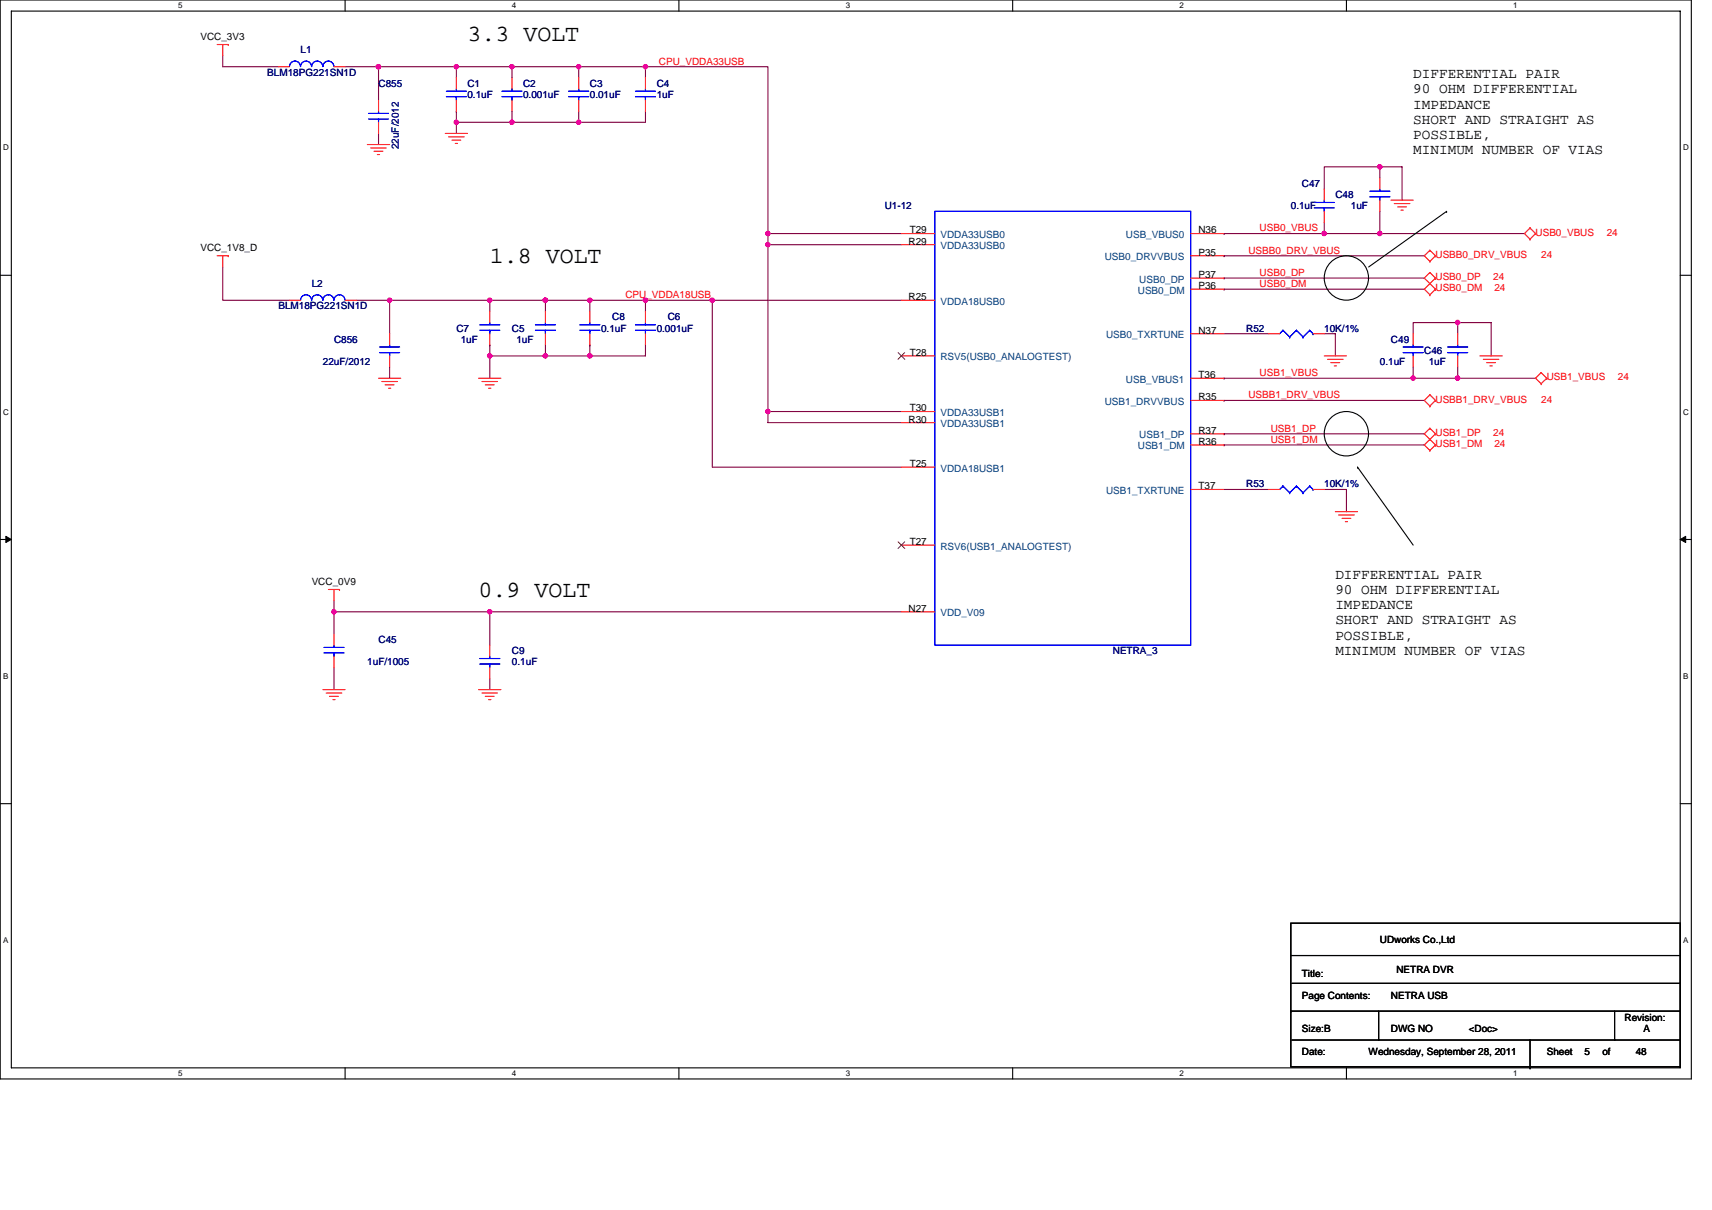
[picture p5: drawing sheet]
<svg xmlns="http://www.w3.org/2000/svg" width="297mm" height="210mm" viewBox="0 0 297 210" stroke-linecap="round" stroke-linejoin="round" font-family="sans-serif">
<path d="M0 0h293.5v187.2h-293.5zM2 1.9h289.5v183.4h-289.5z" fill="none" stroke="#000" stroke-width=".19"/>
<g fill="#fff">
<path d="M30.9 .2h.8v1.6h-.8z"/>
<path d="M30.9 185.5h.8v1.6h-.8z"/>
</g>
<path d="M59.9 0v1.9M59.9 185.3v1.9" fill="none" stroke="#000" stroke-width=".19"/>
<g fill="#fff">
<path d="M88.8 .2h.8v1.6h-.8z"/>
<path d="M88.8 185.5h.8v1.6h-.8z"/>
</g>
<path d="M117.8 0v1.9M117.8 185.3v1.9" fill="none" stroke="#000" stroke-width=".19"/>
<g fill="#fff">
<path d="M146.7 .2h.8v1.6h-.8z"/>
<path d="M146.7 185.5h.8v1.6h-.8z"/>
</g>
<path d="M175.7 0v1.9M175.7 185.3v1.9" fill="none" stroke="#000" stroke-width=".19"/>
<g fill="#fff">
<path d="M204.7 .2h.7v1.6h-.7z"/>
<path d="M204.7 185.5h.7v1.6h-.7z"/>
</g>
<path d="M233.6 0v1.9M233.6 185.3v1.9" fill="none" stroke="#000" stroke-width=".19"/>
<g fill="#fff">
<path d="M262.6 .2h.7v1.6h-.7z"/>
<path d="M262.6 185.5h.7v1.6h-.7z"/>
<path d="M.5 24.8h1v1.6h-1z"/>
<path d="M292 24.8h1v1.6h-1z"/>
<path d="M.5 70.7h1v1.5h-1z"/>
<path d="M292 70.7h1v1.5h-1z"/>
</g>
<path d="M0 47.8h2M291.5 47.8h2" fill="none" stroke="#000" stroke-width=".19"/>
<g fill="#fff">
<path d="M.5 116.5h.9v1.6h-.9z"/>
<path d="M292 116.5h.9v1.6h-.9z"/>
</g>
<path d="M0 93.6h2M291.5 93.6h2" fill="none" stroke="#000" stroke-width=".19"/>
<path d="M1 93.1l1 .5-1 .5zM291.5 93.6l1-.5v1z" fill="#000" stroke="#000" stroke-width=".17"/>
<g fill="#fff">
<path d="M.5 162.4h.9v1.5h-.9z"/>
<path d="M292 162.4h.9v1.5h-.9z"/>
</g>
<g fill="none" stroke="#000" stroke-width=".19">
<path d="M251 36.7h.1M251 36.7l-13.5 9.6M235.5 81.1h.1M235.5 81.1l9.7 13.5M0 139.5h2M291.5 139.5h2M224 160.2h67.5v24.9h-67.5zM224 165.8h67.5M224 175.5h.1M224 175.5h67.5M224.2 170.6h67.3M239.2 175.5v5"/>
<path d="M280.1 175.5v5M224.2 180.5h67.3M265.5 185.3h.1M265.5 180.5v4.8"/>
<circle cx="233.6" cy="48.2" r="3.8"/>
<circle cx="233.6" cy="75.3" r="3.8"/>
</g>
<g fill="none" stroke="#800040" stroke-width=".19">
<path d="M38.6 9.7v1.9h9.7M59.9 11.6h19.3M65.7 11.6h.1M65.7 11.6v5.8M79.2 11.6v1.9M79.2 11.6h9.6v1.9M79.2 19.3h.1M79.2 11.6h.1M79.2 19.3v1.9M88.8 11.6h11.6v1.9M88.8 11.6h.1M88.8 19.3v1.9"/>
<path d="M100.4 11.6h11.6v1.9M100.4 11.6h.1M100.4 19.3v1.9M112 19.3v1.9h-23.2M112 11.6h21.2v28.9M112 11.6h.1M65.7 23.2v1.9M79.2 21.2h9.6M79.2 21.2v2M88.8 21.2h.1M100.4 21.2h.1M229.8 38.6v1.9h-17.4"/>
<path d="M239.4 29h3.9v5.7M239.4 29v1.9M239.4 36.7v3.8h-9.6M239.4 29h-9.6v3.8M239.4 29h.1M38.6 46.3v5.8h11.6M61.8 52.1h5.8M67.6 52.1h17.4M67.6 52.1h.1M67.6 52.1v5.8M85 52.1v1.9M85 52.1h.1"/>
<path d="M85 59.8v2h9.6M85 59.8h.1M85 52.1h27M94.6 52.1h.1M94.6 59.8v2M94.6 52.1v1.9M102.3 52.1v1.9M102.3 52.1h.1M102.3 59.8h.1M102.3 59.8v2M112 52.1v1.9M112 52.1h11.6"/>
<path d="M112 59.8v2h-9.7M123.6 52.1h.1M123.6 52.1v29h32.8M123.6 52.1h32.8M133.2 40.5h.1M133.2 40.5v2M133.2 42.5h.1M133.2 42.5v28.9M133.2 40.5h23.2M133.2 42.5h23.2M212.4 50.2h.1M212.4 48.3h.1"/>
<path d="M212.4 44.4h.1M212.4 57.9h7.7M212.4 40.5h.1M212.4 50.2h34.7M212.4 48.3h34.7M212.4 44.4h34.7M229.8 57.9h1.9v3.9M229.8 40.5h.1M239.4 40.5h.1M239.4 40.5h25.1M252.9 56h5.8v5.8M252.9 56v1.9"/>
<path d="M252.9 56h.1M252.9 56h-7.7v1.9M67.6 63.7v1.9M85 61.8v3.8M94.6 61.8h.1M94.6 61.8h7.7M133.2 71.4h.1M133.2 71.4v1.9h23.2M133.2 71.4h23.2M212.4 69.5h.1M212.4 77.2h.1M212.4 75.3h.1"/>
<path d="M212.4 65.6h.1M212.4 69.5h34.7M212.4 77.2h34.7M212.4 75.3h34.7M245.2 65.6h.1M245.2 63.7v1.9h-32.8M245.2 65.6h21.2M252.9 65.6h.1M252.9 63.7v1.9M212.4 84.9h7.7M229.8 84.9h3.8v3.9M58 104.2v2"/>
<path d="M58 115.8v3.9M58 106.2v3.8M58 106.2h98.4M58 106.2h.1M85 106.2v5.8M85 117.8v1.9"/>
</g>
<g fill="#f0f" stroke="#f0f" stroke-width=".19">
<circle cx="85" cy="52.1" r=".38"/>
<circle cx="112" cy="52.1" r=".38"/>
<circle cx="102.3" cy="52.1" r=".38"/>
<circle cx="88.8" cy="11.6" r=".38"/>
<circle cx="100.4" cy="11.6" r=".38"/>
<circle cx="239.4" cy="40.5" r=".38"/>
<circle cx="79.2" cy="21.2" r=".38"/>
<circle cx="88.8" cy="21.2" r=".38"/>
<circle cx="100.4" cy="21.2" r=".38"/>
<circle cx="252.9" cy="65.6" r=".38"/>
<circle cx="133.2" cy="40.5" r=".38"/>
<circle cx="112" cy="11.6" r=".38"/>
<circle cx="133.2" cy="42.4" r=".38"/>
<circle cx="94.6" cy="52.1" r=".38"/>
<circle cx="123.6" cy="52.1" r=".38"/>
<circle cx="133.2" cy="71.4" r=".38"/>
<circle cx="94.6" cy="61.8" r=".38"/>
<circle cx="85" cy="61.8" r=".38"/>
<circle cx="102.3" cy="61.8" r=".38"/>
<circle cx="65.7" cy="11.6" r=".38"/>
<circle cx="229.7" cy="40.5" r=".38"/>
<circle cx="252.9" cy="56" r=".38"/>
<circle cx="245.2" cy="65.6" r=".38"/>
<circle cx="79.2" cy="11.6" r=".38"/>
<circle cx="67.6" cy="52.1" r=".38"/>
<circle cx="85" cy="106.2" r=".38"/>
<circle cx="57.9" cy="106.2" r=".38"/>
<circle cx="239.4" cy="28.9" r=".38"/>
</g>
<g fill="none" stroke="#f00" stroke-width=".19">
<path d="M37.7 7.7h1.9M38.6 7.7v2M39.6 7.7h.1M48.3 11.6h1.9M58 11.6h1.9M65.7 17.4v1.9M79.2 13.5v1.9M79.2 17.4v1.9M88.8 13.5v1.9M88.8 17.4v1.9M100.4 13.5v1.9M100.4 17.4v1.9"/>
<path d="M112 13.5v1.9M112 17.4v1.9M63.7 25.1h3.9M64.3 25.7h2.7M64.9 26.2h1.5M65.5 26.8h.4M65.7 21.2v2M77.3 23.2h3.8M77.8 23.7h2.7M78.4 24.3h1.5M79 24.9h.4M229.8 32.8v1.9"/>
<path d="M229.8 36.7v1.9M239.4 30.9v1.9M239.4 34.7v2M241.3 34.7h3.9M241.9 35.3h2.7M242.5 35.9h1.5M243.1 36.5h.4M265.5 39.6h.1M265.5 39.6l-1 .9 1 1M265.5 39.6l.9 .9M37.7 44.4h1.9M38.6 44.4v1.9"/>
<path d="M39.6 44.4h.1M50.2 52.1h2M59.9 52.1h1.9M67.6 57.9v1.9M85 54v2M85 57.9v1.9M94.6 54v2M94.6 57.9v1.9M102.3 54v2M102.3 57.9v1.9M112 54v2M112 57.9v1.9"/>
<path d="M156.4 52.1h5.8M156.4 40.5h5.8M156.4 42.5h5.8M206.6 44.4h5.8M206.6 57.9h5.8M206.6 40.5h5.8M206.6 50.2h5.8M206.6 48.3h5.8M220.1 57.9h1.9M227.8 57.9h2M245.2 57.9v1.9M248.1 45.4h.1"/>
<path d="M248.1 43.4h.1M248.1 51.2h.1M248.1 49.2h.1M248.1 47.3h.1M248.1 43.4l-1 1 1 1M248.1 43.4l1 1M248.1 49.2l-1 1 1 1M248.1 49.2l1 1M248.1 47.3l-1 1 1 .9M248.1 47.3l1 1M249.1 44.4h.1M249.1 50.2h.1"/>
<path d="M249.1 48.3h.1M249.1 44.4l-1 1M249.1 50.2l-1 1M249.1 48.3l-1 .9M252.9 57.9v1.9M265.5 41.5h.1M266.4 40.5h.1M266.4 40.5l-.9 1M65.7 65.6h3.8M66.2 66.2h2.8M66.8 66.8h1.6M67.4 67.4h.4"/>
<path d="M67.6 61.8v1.9M83 65.6h3.9M83.6 66.2h2.7M84.2 66.8h1.5M84.8 67.4h.4M156.4 61.8h5.8M156.4 71.4h5.8M156.4 73.3h5.8M206.6 65.6h5.8M206.6 77.2h5.8M206.6 75.3h5.8M206.6 69.5h5.8"/>
<path d="M229.8 61.8h3.8M230.3 62.4h2.7M230.9 62.9h1.5M231.5 63.5h.4M245.2 61.8v1.9M248.1 70.5h.1M248.1 68.5h.1M248.1 78.2h.1M248.1 76.2h.1M248.1 74.3h.1M248.1 68.5l-1 1 1 1M248.1 68.5l1 1"/>
<path d="M248.1 76.2l-1 1 1 1M248.1 76.2l1 1M248.1 74.3l-1 1 1 .9M248.1 74.3l1 1M249.1 69.5h.1M249.1 77.2h.1M249.1 75.3h.1M249.1 69.5l-1 1M249.1 77.2l-1 1M249.1 75.3l-1 .9M252.9 61.8v1.9M256.8 61.8h3.8"/>
<path d="M257.4 62.4h2.7M257.9 62.9h1.6M258.5 63.5h.4M267.4 66.6h.1M267.4 64.7h.1M267.4 64.7l-1 .9 1 1M267.4 64.7l1 .9M268.4 65.6h.1M268.4 65.6l-1 1M156.4 94.6h5.8M156.4 81.1h5.8M206.6 84.9h5.8"/>
<path d="M220.1 84.9h1.9M227.8 84.9h2M231.7 88.8h3.8M232.3 89.4h2.7M232.9 90h1.5M233.4 90.5h.4M56 119.7h3.9M57 102.3h1.9M58 102.3v1.9M58 110v2M58 113.9v1.9M58.9 102.3h.1"/>
<path d="M83 119.7h3.9M85 112v1.9M85 115.8v2M156.4 106.2h5.8M56.6 120.3h2.7M57.2 120.8h1.5M57.8 121.4h.3M83.6 120.3h2.7M84.2 120.8h1.5M84.8 121.4h.4"/>
</g>
<g fill="none" stroke="#00f" stroke-width=".19">
<path d="M50.2 11.6a.95 .95 0 0 1 1-1 .95 .95 0 0 1 .9 1 .96 .96 0 0 1 1-1 .96 .96 0 0 1 1 1M54.1 11.6a.96 .96 0 0 1 .9-1 .96 .96 0 0 1 1 1M56 11.6a.95 .95 0 0 1 1-1 .95 .95 0 0 1 .9 1M63.9 19.7h3.5M65.7 19.3v.4M77.4 16.8h3.5M77.4 15.8h3.5M79.2 15.4v.4M79.2 16.8h.1M79.2 16.8v.6M87.1 16.8h3.5M87.1 15.8h3.5"/>
<path d="M88.8 15.4v.4M88.8 16.8h.1M88.8 16.8v.6M98.7 16.8h3.4M98.7 15.8h3.4M100.4 15.4v.4M100.4 16.8h.1M100.4 16.8v.6M110.3 16.8h3.4M110.3 15.8h3.4M112 15.4v.4M112 16.8h.1"/>
<path d="M112 16.8v.6M63.9 20.7h3.5M65.7 20.7h.1M65.7 20.7v.5M162.2 36.7h44.4v75.3h-44.4zM228 36.1h3.5M228 35.1h3.5M229.8 34.7v.4M229.8 36.1h.1M229.8 36.1v.6M237.7 34.2h3.4M237.7 33.2h3.4"/>
<path d="M239.4 32.8v.4M239.4 34.2h.1M239.4 34.2v.5M52.2 52.1a.95 .95 0 0 1 .9-.9 .95 .95 0 0 1 1 .9M54.1 52.1a.96 .96 0 0 1 .9-.9 .96 .96 0 0 1 1 .9M56 52.1a.95 .95 0 0 1 1-.9 .95 .95 0 0 1 .9 .9 .96 .96 0 0 1 1-.9 .96 .96 0 0 1 1 .9M67.6 59.8v.4M83.2 57.3h3.5M83.2 56.4h3.5M85 56v.4M85 57.3h.1M85 57.3v.6"/>
<path d="M92.9 57.3h3.5M92.9 56.4h3.5M94.6 56v.4M94.6 57.3h.1M94.6 57.3v.6M100.6 57.3h3.5M100.6 56.4h3.5M102.3 56v.4M102.3 57.3h.1M102.3 57.3v.6M110.3 57.3h3.4M110.3 56.4h3.4"/>
<path d="M112 56v.4M112 57.3h.1M112 57.3v.6M222.6 57.3h.1M222.6 57.3l-.6 .6M222.6 57.3l1.2 1.2M223.8 58.5h.1M224.9 57.3h.1M224.9 57.3l-1.1 1.2M224.9 57.3l1.2 1.2M226.1 58.5h.1M227.2 57.3h.1"/>
<path d="M227.2 57.3l-1.1 1.2M227.2 57.3l.6 .6M227.8 57.9h.1M245.2 59.8v.4M252.9 59.8v.4M65.9 61.2h3.4M65.9 60.2h3.4M67.6 61.2h.1M67.6 61.2v.6M243.5 61.2h3.4M243.5 60.2h3.4M245.2 61.2h.1"/>
<path d="M245.2 61.2v.6M251.2 61.2h3.5M251.2 60.2h3.5M252.9 61.2h.1M252.9 61.2v.6M222.6 84.3h.1M222.6 84.3l-.6 .6M222.6 84.3l1.2 1.2M223.8 85.5h.1M224.9 84.3h.1M224.9 84.3l-1.1 1.2M224.9 84.3l1.2 1.2"/>
<path d="M226.1 85.5h.1M227.2 84.3h.1M227.2 84.3l-1.1 1.2M227.2 84.3l.6 .6M227.8 84.9h.1M56.2 113.3h3.5M56.2 112.4h3.5M58 112v.4M58 113.3h.1M58 113.3v.6M83.2 115.2h3.5M83.2 114.3h3.5"/>
<path d="M85 113.9v.4M85 115.2h.1M85 115.2v.6"/>
</g>
<path d="M155.8 61.2l1.2 1.2M157 61.2l-1.2 1.2M155.8 94l1.2 1.2M157 94l-1.2 1.2" fill="none" stroke="#804000" stroke-width=".17"/>
<g font-size="4">
<text x="81.1" y="7.1">3.3 VOLT</text>
<text x="85" y="45.7">1.8 VOLT</text>
<text x="83" y="103.6">0.9 VOLT</text>
</g>
<g font-size="2.5">
<text x="245.2" y="13.5">DIFFERENTIAL PAIR</text>
<text x="245.2" y="16.2">90 OHM DIFFERENTIAL</text>
<text x="245.2" y="18.8">IMPEDANCE</text>
<text x="245.2" y="21.5">SHORT AND STRAIGHT AS</text>
<text x="245.2" y="24.1">POSSIBLE,</text>
<text x="245.2" y="26.8">MINIMUM NUMBER OF VIAS</text>
<text x="231.7" y="100.4">DIFFERENTIAL PAIR</text>
<text x="231.7" y="103.1">90 OHM DIFFERENTIAL</text>
<text x="231.7" y="105.7">IMPEDANCE</text>
<text x="231.7" y="108.4">SHORT AND STRAIGHT AS</text>
<text x="231.7" y="111">POSSIBLE,</text>
<text x="231.7" y="113.6">MINIMUM NUMBER OF VIAS</text>
</g>
<g font-size="1.7">
<text x="34.8" y="6.9">VCC_3V3</text>
<text x="157.8" y="40.5">T29</text>
<text x="207.9" y="40.5">N36</text>
<text x="34.8" y="43.6">VCC_1V8_D</text>
<text x="157.6" y="42.4">R29</text>
<text x="207.9" y="44.4">P35</text>
<text x="157.6" y="52.1">R25</text>
<text x="207.9" y="48.2">P37</text>
<text x="207.9" y="50.2">P36</text>
<text x="207.9" y="57.9">N37</text>
<text x="157.8" y="61.7">T28</text>
<text x="207.9" y="65.6">T36</text>
<text x="157.8" y="71.4">T30</text>
<text x="207.9" y="69.5">R35</text>
<text x="157.6" y="73.3">R30</text>
<text x="207.9" y="75.3">R37</text>
<text x="207.9" y="77.2">R36</text>
<text x="157.8" y="81">T25</text>
<text x="207.9" y="84.9">T37</text>
<text x="157.8" y="94.6">T27</text>
<text x="54.1" y="101.5">VCC_0V9</text>
<text x="157.6" y="106.2">N27</text>
<text x="239.4" y="163.7">UDworks Co.,Ltd</text>
<text x="225.9" y="169.5">Title:</text>
<text x="225.9" y="173.4">Page Contents:</text>
<text x="241.3" y="173.4">NETRA USB</text>
<text x="242.3" y="168.9">NETRA DVR</text>
<text x="225.9" y="179.1">Size:B</text>
<text x="241.3" y="179.1">DWG NO</text>
<text x="254.8" y="179.1">&lt;Doc&gt;</text>
<text x="281.9" y="177.2">Revision:</text>
<text x="285.2" y="179.1">A</text>
<text x="225.9" y="183">Date:</text>
<text x="237.5" y="183">Wednesday, September 28, 2011</text>
<text x="268.4" y="183">Sheet</text>
<text x="274.9" y="183">5</text>
<text x="278" y="183">of</text>
<text x="283.8" y="183">48</text>
</g>
<g font-size="1.7" fill="#000080">
<text x="52.2" y="9.3">L1</text>
<text x="46.4" y="13.1">BLM18PG221SN1D</text>
<text x="65.7" y="15">C855</text>
<text x="81.1" y="15">C1</text>
<text x="81.1" y="17">0.1uF</text>
<text x="90.8" y="15">C2</text>
<text x="90.8" y="17">0.001uF</text>
<text x="102.3" y="15">C3</text>
<text x="102.3" y="17">0.01uF</text>
<text x="113.9" y="15">C4</text>
<text x="113.9" y="17">1uF</text>
<text x="69.2" y="25.9" transform="rotate(-90 69.2 25.9)">22uF/2012</text>
<text x="225.9" y="32.4">C47</text>
<text x="231.7" y="34.4">C48</text>
<text x="153.5" y="36.3">U1-12</text>
<text x="224" y="36.3">0.1uF</text>
<text x="234.4" y="36.3">1uF</text>
<text x="48.3" y="53.7">BLM18PG221SN1D</text>
<text x="54.1" y="49.8">L2</text>
<text x="58" y="59.5">C856</text>
<text x="79.2" y="57.5">C7</text>
<text x="79.9" y="59.5">1uF</text>
<text x="88.8" y="57.5">C5</text>
<text x="89.6" y="59.5">1uF</text>
<text x="104.3" y="57.5">0.1uF</text>
<text x="106.2" y="55.6">C8</text>
<text x="113.9" y="57.5">0.001uF</text>
<text x="115.9" y="55.6">C6</text>
<text x="216.2" y="57.5">R52</text>
<text x="229.8" y="57.5">10K/1%</text>
<text x="241.3" y="59.5">C49</text>
<text x="56" y="63.3">22uF/2012</text>
<text x="239.4" y="63.3">0.1uF</text>
<text x="247.1" y="61.4">C46</text>
<text x="247.9" y="63.3">1uF</text>
<text x="216.2" y="84.5">R53</text>
<text x="229.8" y="84.5">10K/1%</text>
<text x="65.7" y="111.6">C45</text>
<text x="88.8" y="113.5">C9</text>
<text x="193.1" y="113.5">NETRA_3</text>
<text x="63.7" y="115.4">1uF/1005</text>
<text x="88.8" y="115.4">0.1uF</text>
</g>
<g font-size="1.7" fill="#f00">
<text x="114.3" y="11.2">CPU_VDDA33USB</text>
<text x="218.5" y="40.2">USB0_VBUS</text>
<text x="266.4" y="40.9">USB0_VBUS</text>
<text x="278.8" y="40.9">24</text>
<text x="216.6" y="44">USBB0_DRV_VBUS</text>
<text x="218.5" y="47.9">USB0_DP</text>
<text x="249.1" y="44.8">USBB0_DRV_VBUS</text>
<text x="267.4" y="44.8">24</text>
<text x="108.5" y="51.7">CPU_VDDA18USB</text>
<text x="218.5" y="49.8">USB0_DM</text>
<text x="249.1" y="50.6">USB0_DM</text>
<text x="249.1" y="48.6">USB0_DP</text>
<text x="259.1" y="48.6">24</text>
<text x="259.3" y="50.6">24</text>
<text x="218.5" y="65.3">USB1_VBUS</text>
<text x="216.6" y="69.1">USBB1_DRV_VBUS</text>
<text x="249.1" y="69.9">USBB1_DRV_VBUS</text>
<text x="267.4" y="69.9">24</text>
<text x="268.4" y="66">USB1_VBUS</text>
<text x="280.7" y="66">24</text>
<text x="220.5" y="76.8">USB1_DM</text>
<text x="220.5" y="74.9">USB1_DP</text>
<text x="249.1" y="77.6">USB1_DM</text>
<text x="249.1" y="75.7">USB1_DP</text>
<text x="259.1" y="75.7">24</text>
<text x="259.3" y="77.6">24</text>
</g>
<g font-size="1.7" fill="#004080">
<text x="163.2" y="41.3">VDDA33USB0</text>
<text x="195.3" y="41.3">USB_VBUS0</text>
<text x="163.2" y="43.2">VDDA33USB0</text>
<text x="191.7" y="45.2">USB0_DRVVBUS</text>
<text x="163.2" y="52.9">VDDA18USB0</text>
<text x="197.4" y="51">USB0_DM</text>
<text x="197.7" y="49">USB0_DP</text>
<text x="191.9" y="58.7">USB0_TXRTUNE</text>
<text x="163.2" y="62.5">RSV5(USB0_ANALOGTEST)</text>
<text x="191.7" y="70.3">USB1_DRVVBUS</text>
<text x="195.3" y="66.4">USB_VBUS1</text>
<text x="163.2" y="72.2">VDDA33USB1</text>
<text x="163.2" y="74.1">VDDA33USB1</text>
<text x="197.4" y="78">USB1_DM</text>
<text x="197.7" y="76.1">USB1_DP</text>
<text x="163.2" y="81.9">VDDA18USB1</text>
<text x="191.9" y="85.7">USB1_TXRTUNE</text>
<text x="163.2" y="95.4">RSV6(USB1_ANALOGTEST)</text>
<text x="163.2" y="107">VDD_V09</text>
</g>
<g font-size="1.4">
<text x="30.9" y="1.5">5</text>
<text x="88.8" y="1.5">4</text>
<text x="146.7" y="1.5">3</text>
<text x="204.7" y="1.5">2</text>
<text x="262.6" y="1.5">1</text>
<text x=".5" y="26.1">D</text>
<text x="292" y="26.1">D</text>
<text x=".5" y="71.9">C</text>
<text x="292" y="71.9">C</text>
<text x=".5" y="117.8">B</text>
<text x="292" y="117.8">B</text>
<text x=".5" y="163.6">A</text>
<text x="292" y="163.6">A</text>
<text x="30.9" y="186.8">5</text>
<text x="88.8" y="186.8">4</text>
<text x="146.7" y="186.8">3</text>
<text x="204.7" y="186.8">2</text>
<text x="262.6" y="186.8">1</text>
</g>
</svg>
